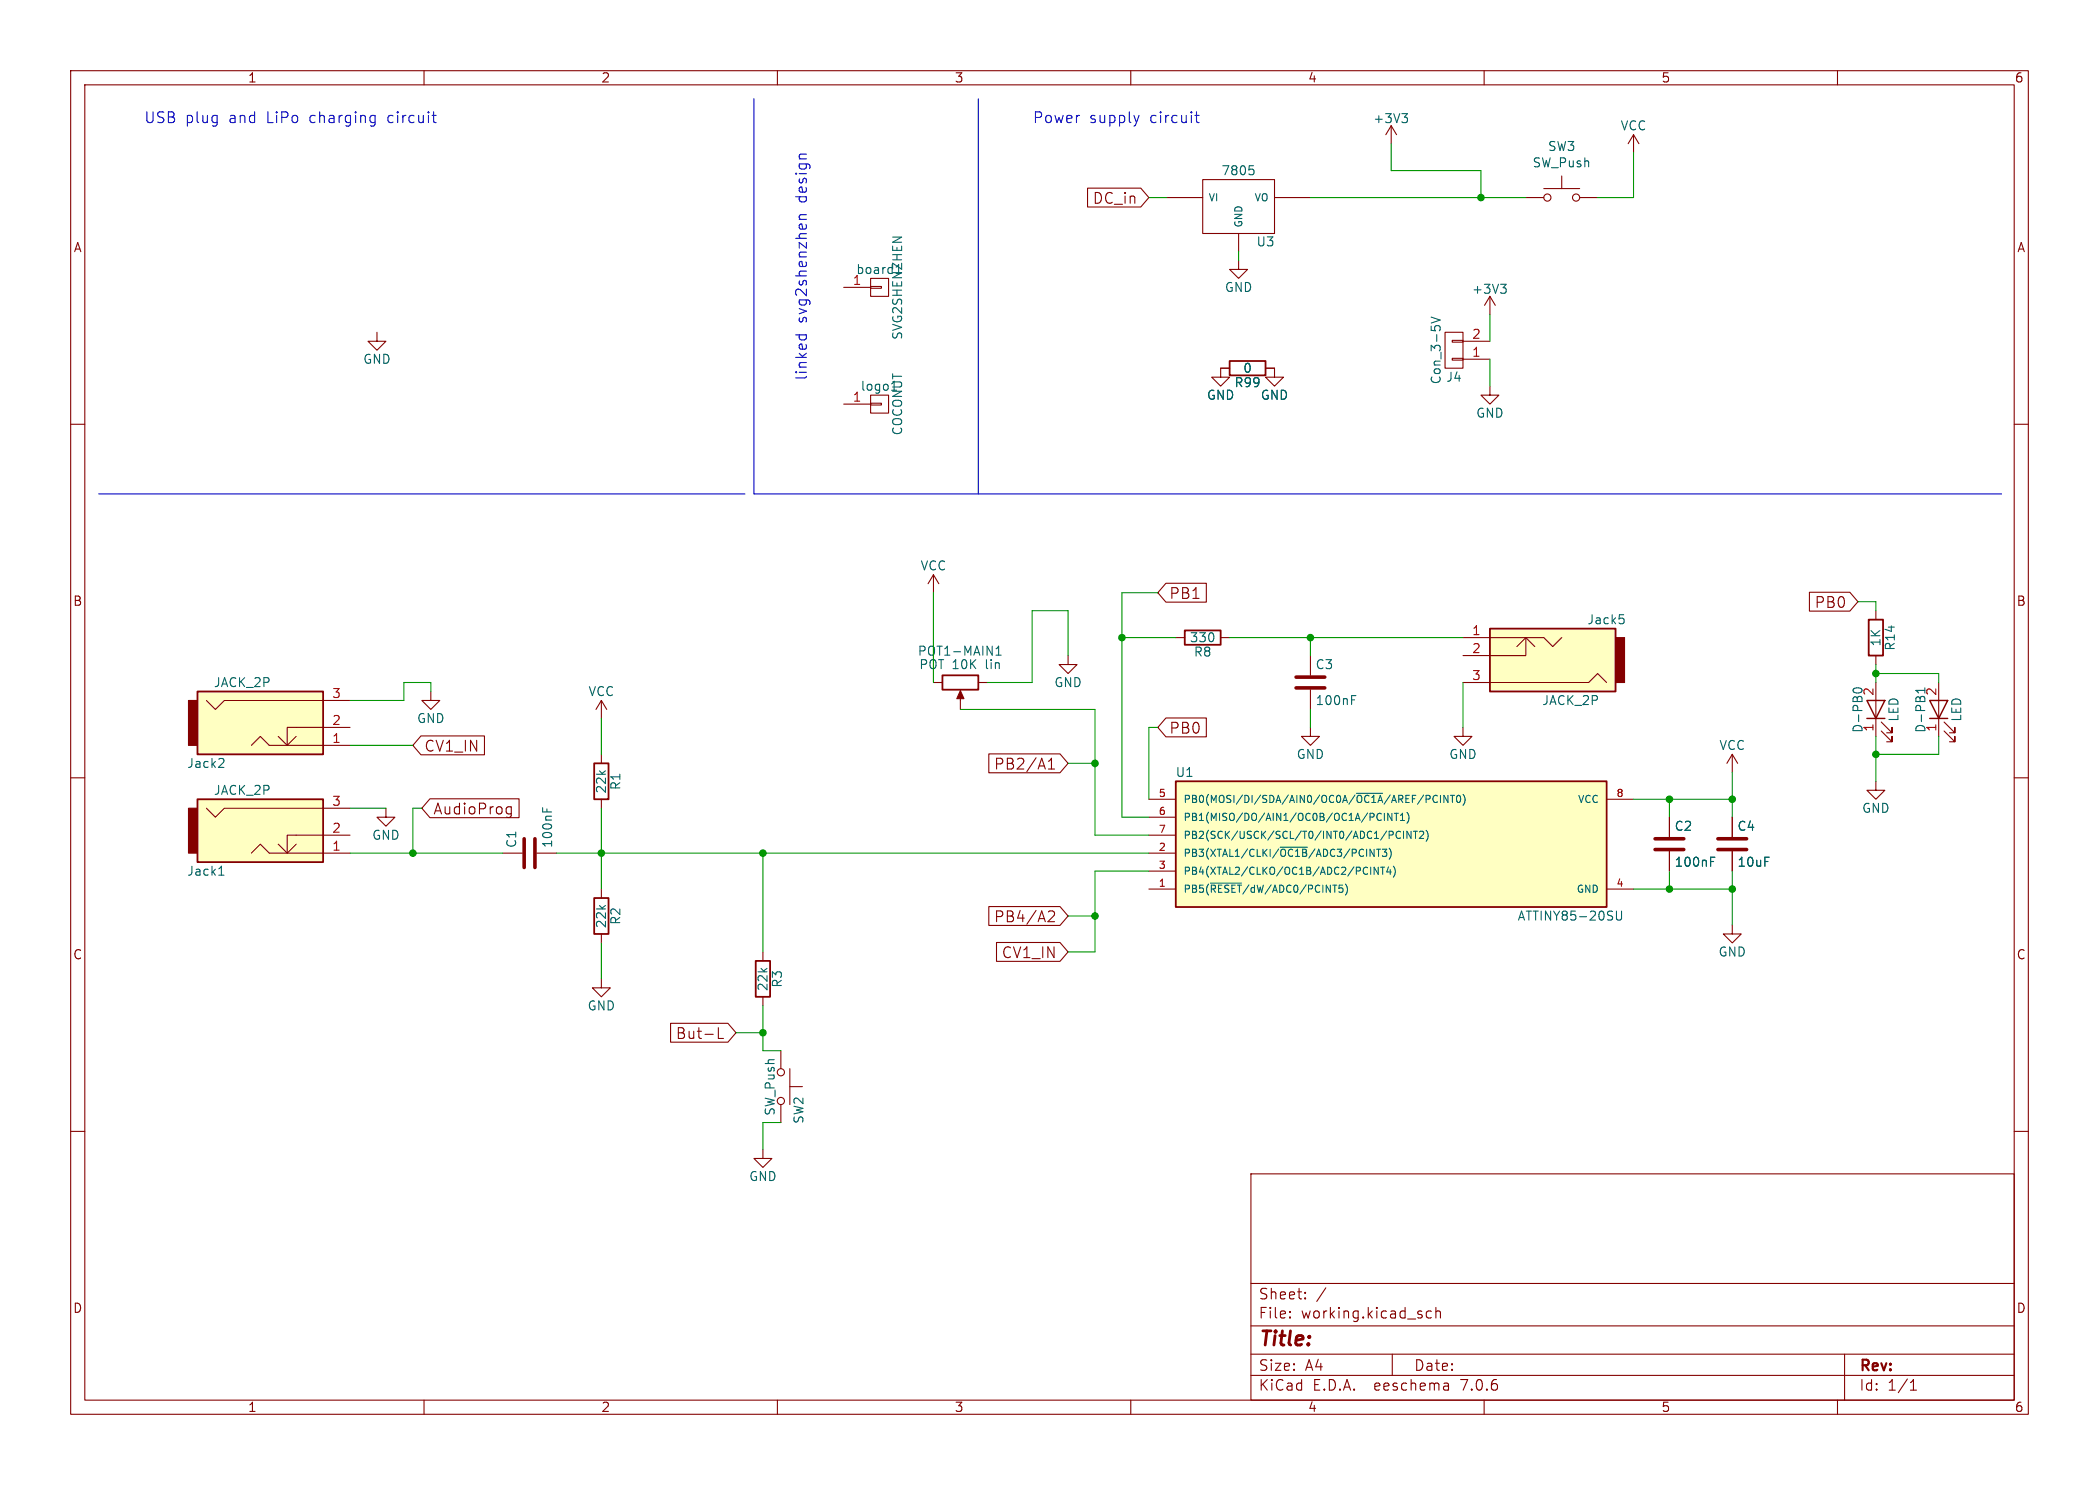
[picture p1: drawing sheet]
<svg xmlns="http://www.w3.org/2000/svg" width="297mm" height="210mm" viewBox="0 0 297 210" stroke-linecap="round" stroke-linejoin="round" font-family="sans-serif">
<g fill="none" stroke="#840000" stroke-width=".15">
<path d="M10 10h277v190h-277zM12 12h273v186h-273zM60 10v2M110 10v2M160 10v2M196.8 17.8l-.7 1.3M196.8 17.8v2.5M196.8 17.8l.8 1.3M210 10v2M231.1 19.1l-.7 1.2M231.1 19.1v2.5M231.1 19.1l.8 1.2"/>
<path d="M260 10v2M123.2 39.4h2.5v2.5h-2.5zM153.9 26.6h7.5l1.2 1.3-1.2 1.4h-7.5zM165.1 27.9h5.1M170.2 25.4h10.1v7.6h-10.1zM175.3 36.8v1.3h1.2l-1.2 1.3-1.3-1.3h1.3M175.3 33v2.6M180.3 27.9h5.1M215.9 27.9h2.5M218.4 26.7h5.1M221 24.9v1.8M223.5 27.9h2.6"/>
<path d="M10 60h2M53.3 47v1.3h1.3l-1.3 1.2-1.2-1.2h1.2M119.4 40.6h3.8M119.4 57.2h3.8M123.2 40.5h1.5v.3h-1.5zM123.2 57h1.5v.3h-1.5zM123.2 55.9h2.5v2.5h-2.5zM174 52.1h-1.3v1.2h1.3l-1.3 1.3-1.3-1.3h1.3M179.1 52.1h1.2v1.2h1.3l-1.3 1.3-1.2-1.3h1.2M204.5 47h2.5v5.1h-2.5zM205.5 48.1h1.5v.3h-1.5zM205.5 50.7h1.5v.2h-1.5z"/>
<path d="M207 50.8h3.8M207 48.3h3.8M210.8 54.6v1.3h1.3l-1.3 1.3-1.3-1.3h1.3M210.8 41.9l-.7 1.3M210.8 41.9v2.6M210.8 41.9l.8 1.3M285 60h2M29.2 99.1l1.3 1.2 1.2-1.2h17.8M61 97.8v1.3h1.2l-1.2 1.2-1.3-1.2h1.3M85.1 99.1v2.5M85.1 99.1l-.8 1.2M85.1 99.1l.8 1.2"/>
<path d="M132.1 81.3l-.8 1.3M132.1 81.3v2.5M132.1 81.3l.7 1.3M132.1 96.5h1.2M135.9 98v2.3M138.4 96.5h1.3M151.1 92.7v1.3h1.3l-1.3 1.3-1.2-1.3h1.2M165 82.5h5.7v2.7h-5.7l-1.2-1.4zM166.4 90.2h1.2M172.7 90.2h1.3M185.4 92.7v2.8M185.4 97.5v2.8"/>
<path d="M207 90.2h11.4l1.3 1.2 1.3-1.2M207 96.5h17.8l1.3-1.2 1.2 1.2M214.6 91.4l1.3-1.2 1.3 1.2M215.9 90.2v2.5h-8.9M256 83.8h5.7l1.2 1.3-1.2 1.3h-5.7zM265.4 86.4v1.2M265.4 92.7v1.3M265.4 96.5v7.6M274.3 96.5v7.6M10 110h2M29.2 114.3l1.3 1.3 1.2-1.3h17.8M35.6 105.4l1.2-1.3 1.3 1.3h11.4"/>
<path d="M39.4 104.1l1.2 1.3 1.3-1.3M39.4 119.4l1.2 1.3 1.3-1.3M49.5 102.9h-8.9v2.5M49.5 118.1h-8.9v2.6M54.6 114.3v1.3h1.3l-1.3 1.2-1.3-1.2h1.3M59.6 104.1h8.9v2.6h-8.9l-1.2-1.3zM60.8 113h12.6v2.6h-12.6l-1.1-1.3zM71.7 115l.2 .1 .4-.1M72.3 114.1v1.2a.41 .41 0 0 1-.6 .2M72.3 114.2l-.4-.1-.2 .1M85.1 106.7v1.3M85.1 113v1.3"/>
<path d="M139.9 106.6h10.1l1.1 1.4-1.1 1.3h-10.1zM148.3 108.8h.9M148.3 107.7l.5-.5v1.6M162.6 118.1h3.8M162.6 113h3.8M162.6 115.6h3.8M165 101.5h5.7v2.7h-5.7l-1.2-1.3zM185.4 102.9v1.2h1.3l-1.3 1.3-1.3-1.3h1.3M207 102.9v1.2h1.3l-1.3 1.3-1.3-1.3h1.3M227.3 113h3.8M236.2 115.6v2.8M245.1 106.7l-.8 1.3"/>
<path d="M245.1 106.7v2.5M245.1 115.6v2.8M245.1 106.7l.8 1.3M265.4 110.5v1.3h1.3l-1.3 1.2-1.2-1.2h1.2M266.2 103.4l1.5 1.5v-.8v.8h-.7M266.2 102.1l1.5 1.5v-.7v.7h-.7M275.1 103.4l1.5 1.5v-.8v.8h-.8M275.1 102.1l1.5 1.5v-.7v.7h-.8M285 110h2M35.6 120.7l1.2-1.3 1.3 1.3h11.4M71.1 120.7h2.8M75.9 120.7h2.8"/>
<path d="M85.1 138.4v1.3h1.3l-1.3 1.3-1.3-1.3h1.3M85.1 125.7v1.3M85.1 132.1v1.3M107.9 134.6v1.3M139.9 128.2h10.1l1.1 1.3-1.1 1.4h-10.1zM141 133.3h9l1.1 1.3-1.1 1.4h-9zM148.4 128.9l.2-.1 .5 .1a.41 .41 0 0 1 0 .6l-.8 .8h.9M162.6 120.7h3.8M162.6 125.7h3.8M162.6 123.2h3.8M227.3 125.7h3.8M236.2 120.4v2.8"/>
<path d="M245.1 130.8v1.3h1.3l-1.3 1.3-1.3-1.3h1.3M245.1 120.4v2.8M10 160h2M94.9 144.7h8.1l1.1 1.4-1.1 1.3h-8.1zM101.6 145.3v1.6h.8M107.9 141v1.2M110.5 148.6v2.5M110.5 156.2v2.6M111.8 153.7h1.7M111.8 151.1v5.1M285 160h2M107.9 162.6v1.2h1.3l-1.3 1.3-1.2-1.3h1.2"/>
<path d="M177 166h108v32h-108zM60 198v2M110 198v2M160 198v2M177 194.5h108M177 191.5h108M177 187.5h108M177 181.5h108M182.5 186.3h.1l-.1 .1M182.5 186.3v.1M182.5 185.5v.1M182.5 185.5h.1l-.1 .1"/>
<path d="M184.7 183.6v.1M184.7 183.6h-.1l.1 .1M184.7 182.8v.1M184.7 182.8h-.1l.1 .1M187.6 182.1l-1.3 2M197 191.5v3M202.5 185.5l-.4-.1-.3 .3v.4l.2 .2 .1 .1 .4-.1M203.2 185.5a.37 .37 0 0 1 .6 .1v.8M203.2 184.9v1.5M204.9 195.7l.1 .9M205 196.5l-.2 .1M205 196h-.2"/>
<path d="M210 198v2M260 198v2M261 191.5v6.5M270.3 196.6h.9M270.3 195.5l.4-.4v1.5"/>
<circle cx="218.9" cy="27.9" r=".51"/>
<circle cx="223" cy="27.9" r=".51"/>
<circle cx="110.5" cy="155.7" r=".51"/>
<circle cx="110.5" cy="151.6" r=".51"/>
</g>
<path d="M174 51.1h5.1v2h-5.1zM27.9 97.8h17.8v8.9h-17.8zM133.3 95.5h5.1v2h-5.1zM167.6 89.2h5.1v2h-5.1zM210.8 88.9h17.8v8.9h-17.8zM264.4 87.6h2v5.1h-2zM27.9 113h17.8v8.9h-17.8zM84.1 108h2v5h-2zM166.4 110.5h60.9v17.8h-60.9zM84.1 127h2v5.1h-2zM106.9 135.9h2.1v5.1h-2.1z" fill="none" stroke="#840000" stroke-width=".25"/>
<g fill="none" stroke="#006464" stroke-width=".15">
<path d="M198.4 16.1h.7l-.4 .5M198.9 16.6l.2 .2v.3l-.2 .2M176.8 23.4h.6M177.2 23.9l.2 .3v.3l-.2 .2M202.5 44.8l1.3 .5-1.3 .4M212.3 40.2h.8l-.4 .5M212.9 40.7l.2 .2v.3l-.2 .3M140.9 92.7h.8M140.9 91.7l.4-.3v1.3M191.2 99h.5M191.2 98.4h.7M229.1 86.9h.6"/>
<path d="M229.6 87.4l.2 .3v.3l-.2 .2M263.3 97.4l-.3-.1-.7 .1-.1 .2 .1 .2 .4 .2M263.3 97.9l-.3 .1M272.4 97.6h-1.3l.4 .4M31.4 107.3l.3 .2-.1 .3-.7 .7h.8M76.8 114.2v.6M77.4 114.4v.4M181.1 119.8h3.9M191.9 112.2h3.7M194.9 115.9l.3 .1 .3-.1M195.5 115.1l-.3-.1-.3 .2M195.9 115v1"/>
<path d="M196.6 120a1.16 1.16 0 0 1 0 1.5M196.6 117.6h.4l.1 .1-.1 .3-.4 .1M197 115v1l-.6-1v1M197.3 115h.6M197.6 115v1M198.2 117.7a.48 .48 0 0 0-.7 .3 .48 .48 0 0 0 .5 .6l.2-.1M198.2 116h.5M198.2 115.3l.3-.3v1M198.6 117.6v1M199.1 114.9a1.16 1.16 0 0 1 0 1.5M199.7 117.6v1l-.6-1v1M200 117.6h.6"/>
<path d="M200.3 117.6v1M200.9 117.7l.4-.1 .1 .2-.6 .8h.6M201.8 117.4a1.16 1.16 0 0 1 0 1.6M203.8 112.5v1M204.9 112.5v1l-.6-1v1M205.2 112.5h.6M205.5 112.5v1M206.2 112.6l.1-.1a.54 .54 0 0 1 .4 .5 .54 .54 0 0 1-.4 .5l-.1-.1-.1-.3zM207 112.3a1.16 1.16 0 0 1 0 1.6M31 123.8h.7M31.2 122.7l.1-.2v1.3M171.3 124.9h4.4"/>
<path d="M190 125.7v.4M190.4 125a1.16 1.16 0 0 1 0 1.6M194 122.6v1.1M194.8 120.1h.6M195 122.6v1.1l-.6-1.1v1.1M195.1 120.1v1M195.4 122.6h.5M195.6 120.1h.6l-.3 .4 .3 .1v.4l-.2 .1-.4-.1M195.6 122.6v1.1M196.5 122.6l-.3 .7h.7M196.7 123v.7M197.1 122.5a1.16 1.16 0 0 1 0 1.5"/>
<path d="M228.7 128.8v1.1l.3 .2h.3l.1-.2v-1.1M242 121.8h.5M242 121.2h.7"/>
</g>
<g fill="#ffffc2" stroke="#ffffc2" stroke-width=".14">
<path d="M210.8 88.9h17.8v8.9h-17.8z"/>
<path d="M27.9 97.8h17.8v8.9h-17.8z"/>
<path d="M27.9 113h17.8v8.9h-17.8z"/>
<path d="M166.4 110.5h60.9v17.8h-60.9z"/>
</g>
<g fill="#840000" stroke="#840000" stroke-width=".15">
<path d="M228.6 90.2h1.3v6.3h-1.3z"/>
<path d="M26.7 99.1h1.2v6.3h-1.2z"/>
<path d="M135.9 97.7l.5 1.1h-1z"/>
<path d="M26.7 114.3h1.2v6.4h-1.2z"/>
</g>
<path d="M183.4 97.3h4.1M183.4 95.8h4.1M74.2 118.6v4.1M75.7 118.6v4.1M234.2 118.6h4.1M243.1 118.6h4M234.2 120.1h4.1M243.1 120.1h4" fill="none" stroke="#840000" stroke-width=".51"/>
<path d="M264.2 99.1h2.5l-1.3 2.5zM273 99.1h2.6l-1.3 2.5zM264.2 101.6h2.5M273 101.6h2.6" fill="none" stroke="#840000" stroke-width=".2"/>
<g fill="none" stroke="#0000c2" stroke-width=".15">
<path d="M52.6 16.3l.5 .1M53.1 16.3v1.3l-.3 .2M53.1 17.3h-.5M61.1 16.3h.6M61.4 17.3h.3M106.7 14v55.9h176.5M138.4 14v55.9M161.2 16.3l-.4 1M169.1 16.3h.6M169.3 15.8v1.3l.1 .2h.3M113.1 31h1M114.1 30.4h-.9a.41 .41 0 0 0 0 .6"/>
<path d="M112.6 47.3h1.5M113.2 47.3l-.1 .5M114 47.3l.1 .5M14 69.9h91.4"/>
</g>
<g fill="none" stroke="#009600" stroke-width=".15">
<path d="M162.6 27.9h2.5M175.3 35.6v1.2M185.4 27.9h30.5M196.8 20.3v3.8h12.7v3.8M231.1 21.6v6.3h-5M210.8 44.5v3.8M210.8 50.8v3.8M61 97.8v-1.3h-3.9v2.6h-7.6M132.1 83.8v12.7M151.1 92.7v-6.3h-5.1v10.1h-6.3M158.7 90.2h7.7M163.8 83.8h-5.1v31.8h3.9"/>
<path d="M174 90.2h33M185.4 90.2v2.5M207 96.5v6.4M262.9 85.1h2.5v1.3M265.4 95.3h8.9v1.2M265.4 94v2.5M49.5 114.3h5.1M49.5 105.4h8.9M59.7 114.3h-1.3v6.4M85.1 101.6v5.1M85.1 114.3v11.4M135.9 100.3h19v17.8h7.7"/>
<path d="M151.1 108h3.8M163.8 102.9h-1.2v10.1M185.4 100.3v2.6M231.1 113h14M236.2 113v2.6M245.1 109.2v6.4M265.4 104.1v6.4M274.3 104.1v2.6h-8.9M49.5 120.7h21.6M78.7 120.7h83.9M85.1 133.4v5M107.9 120.7v13.9"/>
<path d="M151.1 129.5h3.8M162.6 123.2h-7.7v11.4h-3.8M231.1 125.7h14M236.2 123.2v2.5M245.1 123.2v7.6M104.1 146.1h3.8M107.9 142.2v6.4h2.6M110.5 158.8h-2.6v3.8"/>
</g>
<g fill="#009600" stroke="#009600" stroke-width=".15">
<circle cx="209.5" cy="27.9" r=".46"/>
<circle cx="185.4" cy="90.2" r=".46"/>
<circle cx="58.4" cy="120.7" r=".46"/>
<circle cx="107.9" cy="120.7" r=".46"/>
<circle cx="85.1" cy="120.7" r=".46"/>
<circle cx="245.1" cy="125.7" r=".46"/>
<circle cx="236.2" cy="125.7" r=".46"/>
<circle cx="265.4" cy="95.3" r=".46"/>
<circle cx="245.1" cy="113" r=".46"/>
<circle cx="265.4" cy="106.7" r=".46"/>
<circle cx="236.2" cy="113" r=".46"/>
<circle cx="154.9" cy="108" r=".46"/>
<circle cx="154.9" cy="129.5" r=".46"/>
<circle cx="158.7" cy="90.2" r=".46"/>
<circle cx="107.9" cy="146.1" r=".46"/>
</g>
<text font-size="2.8" fill="#840000" x="178" y="190.9">Title:</text>
<g font-size="2.1" fill="#0000c2">
<text x="20.3" y="17.5">USB</text>
<text x="26.2" y="17.5">plug</text>
<text x="32.5" y="17.5">and</text>
<text x="37.9" y="17.5">LiPo</text>
<text x="44.1" y="17.5">charging</text>
<text x="55.3" y="17.5">circuit</text>
<text x="146" y="17.5">Power</text>
<text x="154.1" y="17.5">supply</text>
<text x="162.8" y="17.5">circuit</text>
<text x="114.3" y="28.6" transform="rotate(-90 114.3 28.6)">design</text>
<text x="114.3" y="45.7" transform="rotate(-90 114.3 45.7)">svg2shenzhen</text>
<text x="114.3" y="53.9" transform="rotate(-90 114.3 53.9)">linked</text>
</g>
<g font-size="2.1" fill="#840000">
<text x="154.6" y="29">DC_in</text>
<text x="165.4" y="84.9">PB1</text>
<text x="256.7" y="86.2">PB0</text>
<text x="59.9" y="106.5">CV1_IN</text>
<text x="165.4" y="104">PB0</text>
<text x="140.6" y="109">PB2/A1</text>
<text x="61.2" y="115.4">AudioProg</text>
<text x="140.6" y="130.6">PB4/A2</text>
<text x="141.7" y="135.7">CV1_IN</text>
<text x="95.6" y="147.1">But-L</text>
<text x="178" y="184">Sheet:</text>
<text x="178" y="186.7">File:</text>
<text x="184.1" y="186.7">working.kicad_sch</text>
<text x="178" y="196.9">KiCad</text>
<text x="178" y="194.1">Size:</text>
<text x="184.7" y="194.1">A4</text>
<text x="185.7" y="196.9">E.D.A.</text>
<text x="194.6" y="196.9">eeschema</text>
<text x="200" y="194.1">Date:</text>
<text x="207" y="196.9">7.0.6</text>
<text x="263" y="194.3">Rev:</text>
<text x="263" y="196.9">Id:</text>
<text x="267.1" y="196.9">1/1</text>
</g>
<g font-size="1.8" fill="#840000">
<text x="35" y="11.9">1</text>
<text x="85" y="11.9">2</text>
<text x="135" y="11.9">3</text>
<text x="185" y="11.9">4</text>
<text x="235" y="11.9">5</text>
<text x="285" y="11.9">6</text>
<text x="10.3" y="35.9">A</text>
<text x="285.3" y="35.9">A</text>
<text x="10.3" y="85.9">B</text>
<text x="285.3" y="85.9">B</text>
<text x="10.3" y="135.9">C</text>
<text x="285.3" y="135.9">C</text>
<text x="10.3" y="185.9">D</text>
<text x="285.3" y="185.9">D</text>
<text x="35" y="199.9">1</text>
<text x="85" y="199.9">2</text>
<text x="135" y="199.9">3</text>
<text x="185" y="199.9">4</text>
<text x="235" y="199.9">5</text>
<text x="285" y="199.9">6</text>
</g>
<g font-size="1.8" fill="#006464">
<text x="194.2" y="17.6">+3V3</text>
<text x="216.8" y="23.9">SW_Push</text>
<text x="218.9" y="21.6">SW3</text>
<text x="229.2" y="18.6">VCC</text>
<text x="172.7" y="25">7805</text>
<text x="177.7" y="35.1">U3</text>
<text x="120.6" y="40.4">1</text>
<text x="121.1" y="39">board1</text>
<text x="173.2" y="41.5">GND</text>
<text x="208.2" y="41.8">+3V3</text>
<text x="51.3" y="51.7">GND</text>
<text x="127.9" y="48.2" transform="rotate(-90 127.9 48.2)">SVG2SHENZHEN</text>
<text x="175.8" y="52.9">0</text>
<text x="121.7" y="55.5">logo1</text>
<text x="170.7" y="56.7">GND</text>
<text x="174.6" y="55">R99</text>
<text x="178.3" y="56.7">GND</text>
<text x="204.1" y="54.4" transform="rotate(-90 204.1 54.4)">Con_3-5V</text>
<text x="204.5" y="54.2">J4</text>
<text x="208.8" y="59.3">GND</text>
<text x="127.9" y="61.7" transform="rotate(-90 127.9 61.7)">COCONUT</text>
<text x="130.2" y="80.9">VCC</text>
<text x="224.5" y="88.5">Jack5</text>
<text x="129.8" y="92.9">POT1-MAIN1</text>
<text x="130" y="94.8">POT 10K</text>
<text x="139.6" y="94.8">lin</text>
<text x="168.3" y="91">330</text>
<text x="168.8" y="93.1">R8</text>
<text x="186.1" y="94.8">C3</text>
<text x="266.3" y="91.5" transform="rotate(-90 266.3 91.5)">1K</text>
<text x="268.3" y="92.1" transform="rotate(-90 268.3 92.1)">R14</text>
<text x="30.2" y="97.4">JACK_2P</text>
<text x="83.2" y="98.7">VCC</text>
<text x="149.1" y="97.4">GND</text>
<text x="186.1" y="99.9">100nF</text>
<text x="218.1" y="99.9">JACK_2P</text>
<text x="265.2" y="98.5" transform="rotate(-90 265.2 98.5)">2</text>
<text x="274.1" y="98.5" transform="rotate(-90 274.1 98.5)">2</text>
<text x="58.9" y="102.5">GND</text>
<text x="183.4" y="107.5">GND</text>
<text x="205" y="107.5">GND</text>
<text x="243.2" y="106.3">VCC</text>
<text x="263.8" y="103.7" transform="rotate(-90 263.8 103.7)">D-PB0</text>
<text x="265.2" y="103.6" transform="rotate(-90 265.2 103.6)">1</text>
<text x="268.8" y="102.2" transform="rotate(-90 268.8 102.2)">LED</text>
<text x="272.6" y="103.7" transform="rotate(-90 272.6 103.7)">D-PB1</text>
<text x="274.1" y="103.6" transform="rotate(-90 274.1 103.6)">1</text>
<text x="277.7" y="102.2" transform="rotate(-90 277.7 102.2)">LED</text>
<text x="26.4" y="108.8">Jack2</text>
<text x="30.2" y="112.6">JACK_2P</text>
<text x="86" y="112.3" transform="rotate(-90 86 112.3)">22k</text>
<text x="88" y="111.8" transform="rotate(-90 88 111.8)">R1</text>
<text x="166.3" y="110.1">U1</text>
<text x="52.6" y="119">GND</text>
<text x="236.9" y="117.7">C2</text>
<text x="245.8" y="117.7">C4</text>
<text x="263.4" y="115.2">GND</text>
<text x="26.4" y="124.1">Jack1</text>
<text x="73.3" y="120" transform="rotate(-90 73.3 120)">C1</text>
<text x="78.3" y="120" transform="rotate(-90 78.3 120)">100nF</text>
<text x="236.9" y="122.8">100nF</text>
<text x="245.8" y="122.8">10uF</text>
<text x="86" y="131.4" transform="rotate(-90 86 131.4)">22k</text>
<text x="88" y="130.9" transform="rotate(-90 88 130.9)">R2</text>
<text x="214.6" y="130.4">ATTINY85-20SU</text>
<text x="243.1" y="135.5">GND</text>
<text x="83.1" y="143.1">GND</text>
<text x="108.8" y="140.3" transform="rotate(-90 108.8 140.3)">22k</text>
<text x="110.8" y="139.8" transform="rotate(-90 110.8 139.8)">R3</text>
<text x="109.8" y="157.9" transform="rotate(-90 109.8 157.9)">SW_Push</text>
<text x="113.9" y="159" transform="rotate(-90 113.9 159)">SW2</text>
<text x="105.9" y="167.2">GND</text>
</g>
<g font-size="1.8" fill="#a90000">
<text x="208.2" y="50.5">1</text>
<text x="208.2" y="48">2</text>
<text x="120.6" y="56.9">1</text>
<text x="208.2" y="89.9">1</text>
<text x="208.2" y="92.5">2</text>
<text x="46.9" y="98.8">3</text>
<text x="208.2" y="96.3">3</text>
<text x="46.9" y="105.2">1</text>
<text x="46.9" y="102.6">2</text>
<text x="46.9" y="117.9">2</text>
<text x="46.9" y="114">3</text>
<text x="46.9" y="120.4">1</text>
</g>
<g font-size="1.4" fill="#006464">
<text x="170.9" y="28.7">VI</text>
<text x="177.4" y="28.7">VO</text>
<text x="176" y="32.3" transform="rotate(-90 176 32.3)">GND</text>
<text x="167.4" y="113.8">PB0(MOSI/DI/SDA/AIN0/OC0A/~{OC1A}/AREF/PCINT0)</text>
<text x="223.2" y="113.8">VCC</text>
<text x="167.4" y="116.3">PB1(MISO/DO/AIN1/OC0B/OC1A/PCINT1)</text>
<text x="167.4" y="118.8">PB2(SCK/USCK/SCL/T0/INT0/ADC1/PCINT2)</text>
<text x="167.4" y="121.4">PB3(XTAL1/CLKI/~{OC1B}/ADC3/PCINT3)</text>
<text x="167.4" y="123.9">PB4(XTAL2/CLKO/OC1B/ADC2/PCINT4)</text>
<text x="167.4" y="126.5">PB5(~{RESET}/dW/ADC0/PCINT5)</text>
<text x="223" y="126.5">GND</text>
</g>
<g font-size="1.4" fill="#a90000">
<text x="163.9" y="112.8">5</text>
<text x="228.6" y="112.8">8</text>
<text x="163.9" y="115.3">6</text>
<text x="163.9" y="117.9">7</text>
<text x="163.9" y="125.5">1</text>
<text x="163.9" y="120.4">2</text>
<text x="163.9" y="122.9">3</text>
<text x="228.6" y="125.5">4</text>
</g>
</svg>
